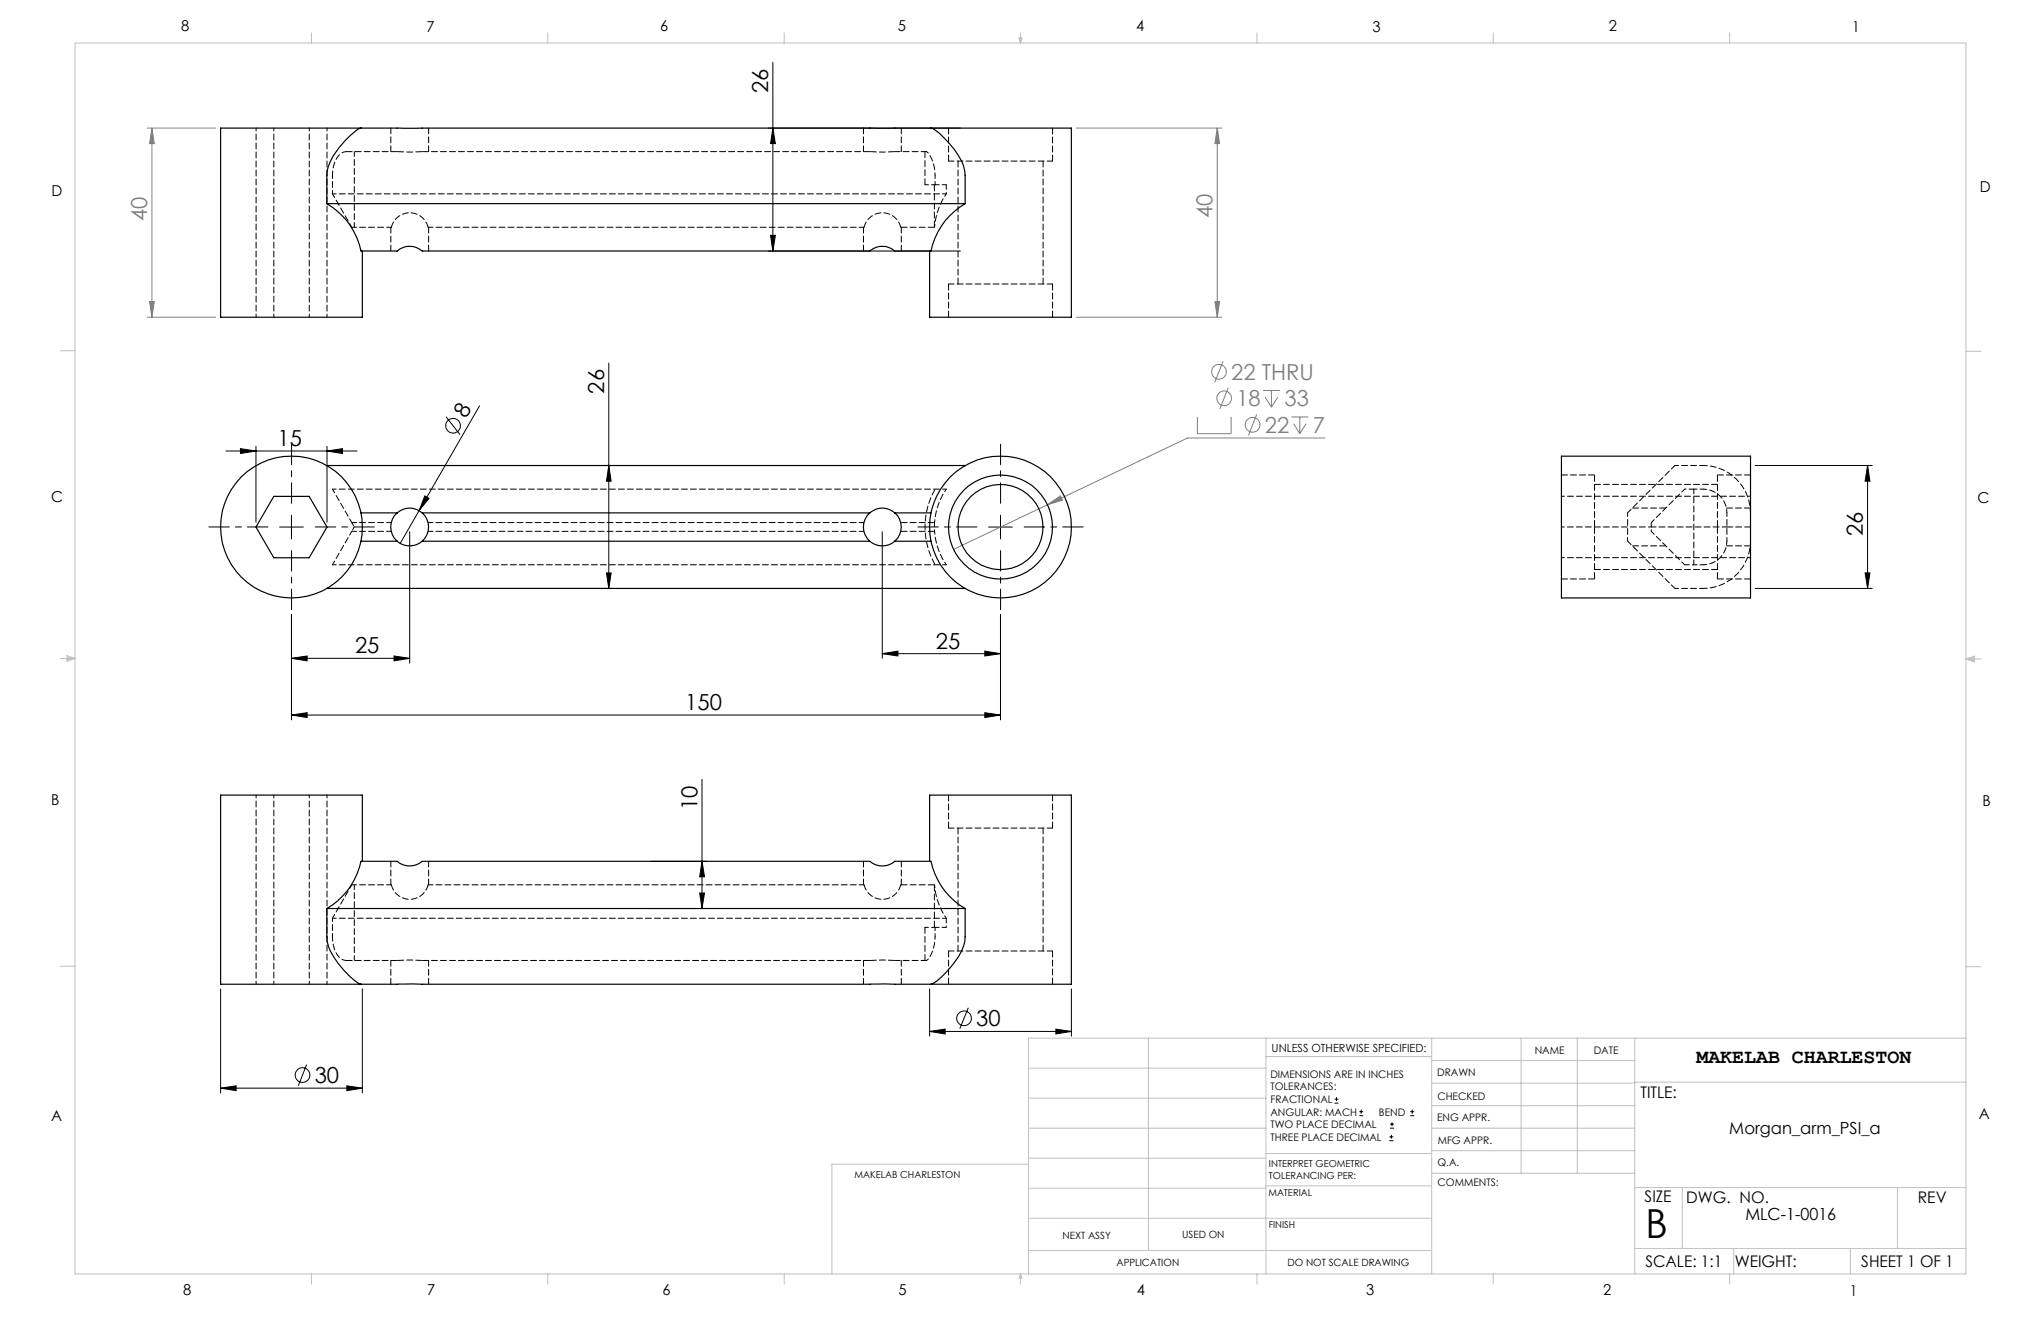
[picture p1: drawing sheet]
<svg xmlns="http://www.w3.org/2000/svg" width="432mm" height="279mm" viewBox="0 0 432 279" stroke-linecap="round" stroke-linejoin="round" font-family="sans-serif">
<g fill="none" stroke="#000" stroke-width=".21">
<path d="M163.5 13.2v39.9M162.5 27.1h40.7M163.5 27.1l.5 3.3h-1zM162.5 53.1h40.7M163 49.8h1l-.5 3.3zM128.8 76.8v47.7M47.8 95.4h27.7M50.9 94.9l3.3 .5-3.3 .5zM54.2 94.4v16.1M69.2 95.4l3.3-.5v1zM69.2 94.4v16.1M70.1 98.5h59.7"/>
<path d="M94.4 88.2l2.9 3.7M101.5 85.8l-12.8 22.2M128.8 98.5l.5 3.3h-1zM371.3 98.5h24.8M395.1 98.5v26M395.1 98.5l.5 3.3h-1zM59.2 111.5h5M61.7 109v5M86.7 112.5v27.8M88.7 108l-4 6.9M89.9 104.9l.9 .5-2.1 2.6zM186.7 112.5v26.7"/>
<path d="M209.2 111.5h5M211.7 109v5M61.7 139.2l3.3-.5v1.1zM61.7 130v22.3M61.7 139.2h25M70.1 124.5h59.7M83.4 138.7l3.3 .5-3.3 .6zM128.3 121.2h1l-.5 3.3zM186.7 138.3l3.3-.6v1zM186.7 138.3h25M208.4 137.7l3.3 .6-3.3 .4zM211.7 130v22.3"/>
<path d="M371.3 124.5h24.8M394.6 121.2h1l-.5 3.3zM61.7 151.2l3.3-.5v1.1zM61.7 151.2h150M208.4 150.7l3.3 .5-3.3 .6zM148.5 164.9v27.3M137.7 192.2h11.8M137.7 182.2h11.8M148 188.9h1l-.5 3.3zM148.5 182.2l.5 3.3h-1zM46.7 209.2v22M76.7 209.2v22"/>
<path d="M196.7 218.2l3.3-.5v1zM196.7 209.2v9.9M196.7 218.2h30M204.9 213.1l-1.8 4.5M223.4 217.7l3.3 .5-3.3 .5zM226.7 209.2v9.9M46.7 230.2l3.3-.5v1zM46.7 230.2h30M64.9 225.2l-1.8 4.4M73.4 229.7l3.3 .5-3.3 .5zM282.3 233.3h.9M282.3 232.5h.9"/>
<path d="M282.8 232.1v.8M287.6 236h.8M287.6 235.1h.8M288 234.7v.8M294.1 238.6h.8M294.1 237.8h.8M294.5 237.4v.8M298.3 236h.9M298.3 235.1h.9M298.8 234.7v.8M293.9 241.3h.9M293.9 240.5h.9"/>
<path d="M294.4 240v.8"/>
<circle cx="95.9" cy="90" r="1.55"/>
<circle cx="204" cy="215.4" r="1.56"/>
<circle cx="64" cy="227.4" r="1.55"/>
</g>
<g fill="none" stroke="#808080" stroke-width=".21">
<path d="M31.2 27.1h14.4M32.1 27.1v40M32.1 27.1l.5 3.3h-1zM227.7 27.1h30.8M257.5 27.1l.5 3.3h-1zM257.5 27.1v40M31.2 67.1h14.4M31.6 63.8h1l-.5 3.3zM227.7 67.1h30.8M257 63.8h1l-.5 3.3zM258.8 76.4l-1.8 4.5M253.3 88.2v3.5h7.2v-3.5"/>
<path d="M259.9 82l-1.8 4.5M265.9 87.6l-1.8 4.5M267.2 82.6h3.6M267.7 84l1.3 2.1M269 82.6v3.5M270.3 84l-1.3 2.1M273.2 88.2h3.6M273.7 89.6l1.3 2.1M275 88.2v3.5M276.3 89.6l-1.3 2.1M280.3 92.6h-29.1l-49.5 23.6M221.6 106.8l2.8-1.9 .4 .9z"/>
<circle cx="257.9" cy="78.6" r="1.55"/>
<circle cx="259" cy="84.2" r="1.55"/>
<circle cx="265" cy="89.8" r="1.55"/>
</g>
<path d="M56.7 111.5h-12.5M61.7 106.5v-12.5M61.7 116.5v12.5M66.7 111.5h12.5M206.7 111.5h-12.5M211.7 106.5v-12.5M211.7 116.5v12.5M216.7 111.5h12.5" fill="none" stroke="#000" stroke-width=".21" stroke-dasharray="15.2 1.3 1.3 1.3" stroke-dashoffset="10.9"/>
<g fill="none" stroke="#c0c0c0" stroke-width=".21">
<path d="M15.9 9.1h400v260.4h-400zM65.9 6.9v2.2M115.9 6.9v2.2M165.9 6.9v2.2M215.6 8h.6l-.3 1.1zM215.7 8l.2 1.1M215.9 6.9v2.2M216 8l-.1 1.1M265.9 6.9v2.2M315.9 6.9v2.2M365.9 6.9v2.2M12.7 74.2h3.2"/>
<path d="M415.9 74.3h3.2M12.7 139.3h3.2M14.2 139.1l1.7 .2M14.2 138.7l1.7 .6-1.7 .5zM15.9 139.3l-1.7 .3M415.9 139.4h3.2M415.9 139.4l1.8-.6v1.2zM415.9 139.4l1.8 .3M417.7 139.2l-1.8 .2M12.7 204.4h3.2M243 219.6v44.9M267.8 219.6v49.9"/>
<path d="M302.9 219.6v49.9M321.8 219.6v28.5M333.7 219.6v28.5M345.9 219.6v49.9M415.9 204.5h3.2M415.9 219.6h-198.3v49.9M217.6 238.6h50.2M217.6 232.3h50.2M217.6 225.9h50.2M267.8 223.5h35.1M302.9 233.9h43M302.9 229.1h43"/>
<path d="M302.9 224.3h43M302.9 238.6h43M345.9 228.9h70M217.6 257.7h85.3M217.6 251.3h50.2M217.6 245h50.2M217.6 246.2h-41.6v23.3M267.8 250.8h35.1M267.8 244h35.1M302.9 248.1h43M302.9 243.4h43M345.9 251.2h70"/>
<path d="M355.9 251.2v12.9M401.4 251.2v12.9M65.9 269.5v2.1M115.9 269.5v2.1M165.9 269.5v2.1M215.9 269.5v2.1M215.9 269.5l.3 .8h-.6zM217.6 264.5h85.3M265.9 269.5v2.1M315.9 269.5v2.1M345.9 264.1h70M365.9 269.5v2.1"/>
<path d="M366.8 264.1v5.4M391.5 264.1v5.4"/>
</g>
<g fill="#000">
<path d="M89.9 104.9l.9 .5-2.1 2.6z"/>
<path d="M69.2 95.4l3.3-.5v1zM50.9 94.9l3.3 .5-3.3 .5z"/>
<path d="M128.8 98.5l.5 3.3h-1zM128.3 121.2h1l-.5 3.3zM163.5 27.1l.5 3.3h-1zM163 49.8h1l-.5 3.3zM395.1 98.5l.5 3.3h-1zM394.6 121.2h1l-.5 3.3z"/>
<path d="M208.4 137.7l3.3 .6-3.3 .4zM186.7 138.3l3.3-.6v1z"/>
<path d="M61.7 151.2l3.3-.5v1.1zM208.4 150.7l3.3 .5-3.3 .6zM61.7 139.2l3.3-.5v1.1zM83.4 138.7l3.3 .5-3.3 .6z"/>
<path d="M148 188.9h1l-.5 3.3zM148.5 182.2l.5 3.3h-1z"/>
<path d="M196.7 218.2l3.3-.5v1zM223.4 217.7l3.3 .5-3.3 .5z"/>
<path d="M73.4 229.7l3.3 .5-3.3 .5zM46.7 230.2l3.3-.5v1z"/>
</g>
<g fill="#808080">
<path d="M221.6 106.8l2.8-1.9 .4 .9z"/>
<path d="M257 63.8h1l-.5 3.3zM257.5 27.1l.5 3.3h-1z"/>
<path d="M32.1 27.1l.5 3.3h-1zM31.6 63.8h1l-.5 3.3z"/>
</g>
<g fill="none" stroke="#000" stroke-width=".25">
<path d="M76.4 27.1h-29.7v40h30v-14M76.4 27.1a4.1 4.1 0 0 0-2.3 1.5 14.6 14.6 0 0 0-4.9 7.6l-.1 6.9M76.4 27.1h120.6M197 27.1h29.7v40h-30v-14M197 27.1a6.3 6.3 0 0 1 2.4 1.8 14.9 14.9 0 0 1 4.7 7.2l.1 7M69.1 43.1a15 15 0 0 1 7.3 10h7.6a4 4 0 0 1 5.3 0h94.7a4 4 0 0 1 5.3 0h7.7a15.3 15.3 0 0 1 7.2-10M69.1 43.1h135.1M69.1 98.5h135.1M330.3 96.5h40v30h-40zM57.9 105h7.5l3.8 6.5-3.8 6.5h-7.5l-3.7-6.5zM76.4 114.5h7.6M76.4 108.5h7.6"/>
<path d="M84 114.5a4 4 0 0 0 5.3 0M84 108.5a3.9 3.9 0 0 1 5.3 0M84 108.5a4 4 0 0 0 0 6M89.3 108.5a4 4 0 0 1 0 6M89.3 114.5h94.7M89.3 108.5h94.7M184 114.5a4 4 0 0 0 5.3 0M184 108.5a3.9 3.9 0 0 1 5.3 0M184 108.5a4 4 0 0 0 0 6M189.3 108.5a4 4 0 0 1 0 6M189.3 114.5h7.7M189.3 108.5h7.7"/>
<path d="M69.1 124.5h135.1M69.1 192.2a15 15 0 0 0 7.3-10h7.6a4 4 0 0 0 5.3 0h94.7a4 4 0 0 0 5.3 0h7.7a15.1 15.1 0 0 0 7.2 10M69.1 192.2v6a8.8 8.8 0 0 0 2.3 5.4 12.9 12.9 0 0 0 5 4.6M69.1 192.2h135.1M76.7 182.2v-14h-30v40h29.7M196.7 182.2v-14h30v40h-29.7M204.2 192.2v6a9.1 9.1 0 0 1-2.6 5.8 14.6 14.6 0 0 1-4.5 4.1l-.1 .1M76.4 208.2h120.6"/>
<circle cx="61.7" cy="111.5" r="15"/>
<circle cx="211.7" cy="111.5" r="9"/>
<circle cx="211.7" cy="111.5" r="15"/>
<circle cx="211.7" cy="111.5" r="11"/>
</g>
<path d="M70.3 37.1a5.8 5.8 0 0 1 1.8-4.6l1.1-.4M75 32.1v16M82.8 48.1h-8.4M74.4 112.4h8.4M82.8 110.5h-8.4M358.3 103.5v16M365.3 111.5h-16M70.3 198.1a5 5 0 0 0 2.4 5h.5M74.4 187.1h8.4M75 203.1v-16" fill="none" stroke="#000" stroke-width=".21" stroke-dasharray="1.3 .6" stroke-dashoffset=".3"/>
<path d="M196 32.1a5.5 5.5 0 0 1 1.8 4v1M200.2 41a14 14 0 0 0-2.5 7.1M200.2 103.5a14 14 0 0 0-2.5 7M200.2 119.5a14 14 0 0 1-2.5-7.1M349.3 111.5h-19M200.2 194.2a14 14 0 0 1-2.5-7.1M196 203.1a5.5 5.5 0 0 0 1.8-4v-1" fill="none" stroke="#000" stroke-width=".21" stroke-dasharray="1.3 .6" stroke-dashoffset=".7"/>
<path d="M197.8 39.1h2.4M70.3 41l4.1 7.1M70.3 103.5l4.1 7M74.4 112.4l-4.1 7.1M356.4 119.5l-7.1-7.1M356.4 103.5l-7.1 7M370.3 108.5a10 10 0 0 0-10-10M360.3 124.5a10 10 0 0 0 10-10M74.4 187.1l-4.1 7.1M200.2 196.1h-2.4" fill="none" stroke="#000" stroke-width=".21" stroke-dasharray="1.3 .6" stroke-dashoffset=".4"/>
<g fill="none" stroke="#000" stroke-width=".21" stroke-dasharray="1.3 .6" stroke-dashoffset=".5">
<path d="M197.8 39.1h-2.1M70.3 41h129.9M354.3 98.5h6M70.3 103.5h129.9M74.4 110.5l.6 1M75 111.5l-.6 .9M200.2 119.5h-129.9M344.3 108.5v6M365.3 108.5a5 5 0 0 0-5-5M365.3 114.5a5 5 0 0 1-5 5M365.3 108.5v6M354.3 124.5h6"/>
<path d="M195.7 196.1h2.1M200.2 194.2h-129.9"/>
</g>
<path d="M197.7 112.4v-1.9M349.3 112.4v-1.9" fill="none" stroke="#000" stroke-width=".21" stroke-dasharray="1.3 .6" stroke-dashoffset=".9"/>
<g fill="none" stroke="#000" stroke-width=".21" stroke-dasharray="1.3 .6" stroke-dashoffset="-.1">
<path d="M84 32.1h5.3M184 32.1h5.3M197.7 39.1v9M197.7 48.1h-7.1M190.6 112.4h7.1M197.7 110.5h-7.1M197.8 103.5a16 16 0 0 0 0 16M337.3 111.5v-11M363.3 111.5v-11M337.3 122.5v-11M363.3 122.5v-11M190.6 187.1h7.1"/>
<path d="M197.7 187.1v9M89.3 203.1h-5.3M189.3 203.1h-5.3"/>
</g>
<path d="M189.3 32.1h6.7M182.8 48.1h-92.2M354.3 98.5l-10 10M90.6 112.4h92.2M182.8 110.5h-92.2M344.3 114.5l10 10M90.6 187.1h92.2M196 203.1h-6.7" fill="none" stroke="#000" stroke-width=".21" stroke-dasharray="1.3 .6" stroke-dashoffset=".2"/>
<path d="M222.7 34.1h-22M90.6 48.1a4 4 0 0 0-3.9-3.1 4 4 0 0 0-3.9 3.1M190.6 48.1a4 4 0 0 0-3.9-3.1 4 4 0 0 0-3.9 3.1M222.7 60.1h-22M200.7 175.1h22M82.8 187.1a4 4 0 0 0 3.9 3.1 4 4 0 0 0 3.9-3.1M182.8 187.1a4 4 0 0 0 3.9 3.1 4 4 0 0 0 3.9-3.1M200.7 201.1h22" fill="none" stroke="#000" stroke-width=".21" stroke-dasharray="1.3 .6" stroke-dashoffset=".1"/>
<g fill="none" stroke="#000" stroke-width=".21" stroke-dasharray="1.3 .6">
<path d="M73.2 32.1h10.8M82.7 27.1v5M89.3 32.1h94.7M90.7 32.1v-5M182.7 27.1v5M190.7 32.1v-5M195.7 32.1v7M200.7 27.1v7M202.7 34.1v26M222.7 34.1v-7M82.7 48.1v5M90.7 53.1v-5"/>
<path d="M182.7 48.1v5M190.7 53.1v-5M200.7 60.1v7M220.7 60.1v-26M222.7 67.1v-7M337.3 100.5h-7M345.3 115.5h7.1M352.4 107.5h-7.1M363.3 102.5h-26M365.3 115.5h5M370.3 111.5h-5M370.3 100.5h-7"/>
<path d="M370.3 107.5h-5M330.3 122.5h7M337.3 120.5h26M363.3 122.5h7M200.7 168.1v7M202.7 175.1v26M222.7 175.1v-7M82.7 182.1v5M90.7 187.1v-5M182.7 182.1v5M190.7 187.1v-5M195.7 196.1v7"/>
<path d="M82.7 203.1v5M84 203.1h-10.8M90.7 208.1v-5M182.7 203.1v5M184 203.1h-94.7M190.7 208.1v-5M200.7 201.1v7M220.7 201.1v-26M222.7 208.1v-7"/>
</g>
<g fill="none" stroke="#000" stroke-width=".21" stroke-dasharray="1.3 .6" stroke-dashoffset=".6">
<path d="M54.2 27.1v40M57.9 27.1v40M65.4 27.1v40M69.2 27.1v40M70.3 37.1v3.9M197.8 39.1v-2M358.3 103.5h2M360.3 119.5h-2M370.3 117.9h-40M370.3 105h-40M70.3 194.2v3.9M197.8 198.1v-2"/>
<path d="M54.2 208.1v-40M57.9 208.1v-40M65.4 208.1v-40M69.2 208.1v-40"/>
</g>
<path d="M200.2 41v-1.9M356.4 103.5h1.9M358.3 119.5h-1.9M200.2 196.1v-1.9" fill="none" stroke="#000" stroke-width=".21" stroke-dasharray="1.3 .6" stroke-dashoffset="1"/>
<text font-size="8.5" x="348.1" y="261.8">B</text>
<g font-size="4.7">
<text x="162.5" y="19.7" transform="rotate(-90 162.5 19.7)">26</text>
<text x="127.8" y="83.2" transform="rotate(-90 127.8 83.2)">26</text>
<text x="98.6" y="88.7" transform="rotate(-60 98.6 88.7)">8</text>
<text x="58.7" y="94.4">15</text>
<text x="394.1" y="113.3" transform="rotate(-90 394.1 113.3)">26</text>
<text x="198" y="137.2">25</text>
<text x="75.1" y="138.2">25</text>
<text x="145" y="150.2">150</text>
<text x="147.5" y="171.3" transform="rotate(-90 147.5 171.3)">10</text>
<text x="206.5" y="217.1">30</text>
<text x="66.6" y="229.1">30</text>
</g>
<g font-size="4.7" fill="#808080">
<text x="31.1" y="46.8" transform="rotate(-90 31.1 46.8)">40</text>
<text x="256.5" y="46.2" transform="rotate(-90 256.5 46.2)">40</text>
<text x="260.5" y="80.3">22 THRU</text>
<text x="261.6" y="85.9">18</text>
<text x="271.7" y="85.9">33</text>
<text x="267.6" y="91.5">22</text>
<text x="277.8" y="91.5">7</text>
</g>
<text font-size="4.2" x="358.9" y="224.9">MAKELAB CHARLESTON</text>
<g font-size="3.5">
<text x="365.9" y="239.9">Morgan_arm_PSI_a</text>
<text x="369.3" y="258.1">MLC-1-0016</text>
</g>
<g font-size="3.4">
<text x="347.1" y="232.3">TITLE:</text>
<text x="347.9" y="254.3">SIZE</text>
<text x="356.7" y="254.4">DWG. NO.</text>
<text x="405.7" y="254.5">REV</text>
<text x="348.1" y="267.9">SCALE: 1:1</text>
<text x="367" y="268">WEIGHT:</text>
<text x="393.8" y="267.9">SHEET 1 OF 1</text>
</g>
<g font-size="3.2">
<text x="38.3" y="6.7">8</text>
<text x="90.2" y="6.7">7</text>
<text x="139.7" y="6.5">6</text>
<text x="190" y="6.5">5</text>
<text x="240.4" y="6.5">4</text>
<text x="290.4" y="6.7">3</text>
<text x="340.4" y="6.5">2</text>
<text x="391.9" y="6.7">1</text>
<text x="10.9" y="41.6">D</text>
<text x="418.9" y="40.7">D</text>
<text x="10.9" y="106.3">C</text>
<text x="418.4" y="106.4">C</text>
<text x="10.8" y="170.2">B</text>
<text x="419.4" y="170.6">B</text>
<text x="10.8" y="237.2">A</text>
<text x="418.6" y="236.8">A</text>
<text x="38.8" y="273.8">8</text>
<text x="90.4" y="273.8">7</text>
<text x="140.2" y="273.8">6</text>
<text x="190.1" y="273.9">5</text>
<text x="240.5" y="273.8">4</text>
<text x="289" y="273.9">3</text>
<text x="339.1" y="273.8">2</text>
<text x="391.4" y="274.1">1</text>
</g>
<text font-size="2.4" x="269" y="222.4">UNLESS OTHERWISE SPECIFIED:</text>
<g font-size="2.2">
<text x="268.8" y="228">DIMENSIONS ARE IN INCHES</text>
<text x="304.1" y="227.7">DRAWN</text>
<text x="324.7" y="222.9">NAME</text>
<text x="337.2" y="222.9">DATE</text>
<text x="268.8" y="230.6">TOLERANCES:</text>
<text x="268.8" y="233.3">FRACTIONAL</text>
<text x="304.1" y="232.6">CHECKED</text>
<text x="268.8" y="236">ANGULAR: MACH</text>
<text x="268.8" y="238.6">TWO PLACE DECIMAL</text>
<text x="291.7" y="236">BEND</text>
<text x="304" y="237.2">ENG APPR.</text>
<text x="268.8" y="241.3">THREE PLACE DECIMAL</text>
<text x="304.2" y="241.9">MFG APPR.</text>
<text x="304.1" y="246.7">Q.A.</text>
<text x="304.1" y="250.9">COMMENTS:</text>
</g>
<g font-size="2.1">
<text x="224.8" y="262">NEXT ASSY</text>
<text x="250.1" y="261.9">USED ON</text>
<text x="236.2" y="267.8">APPLICATION</text>
<text x="272.4" y="267.8">DO NOT SCALE DRAWING</text>
</g>
<g font-size="2">
<text x="180.8" y="249.2">MAKELAB CHARLESTON</text>
<text x="268.5" y="246.8">INTERPRET GEOMETRIC</text>
<text x="268.5" y="249.4">TOLERANCING PER:</text>
<text x="268.3" y="252.9">MATERIAL</text>
<text x="268.4" y="259.7">FINISH</text>
</g>
</svg>
